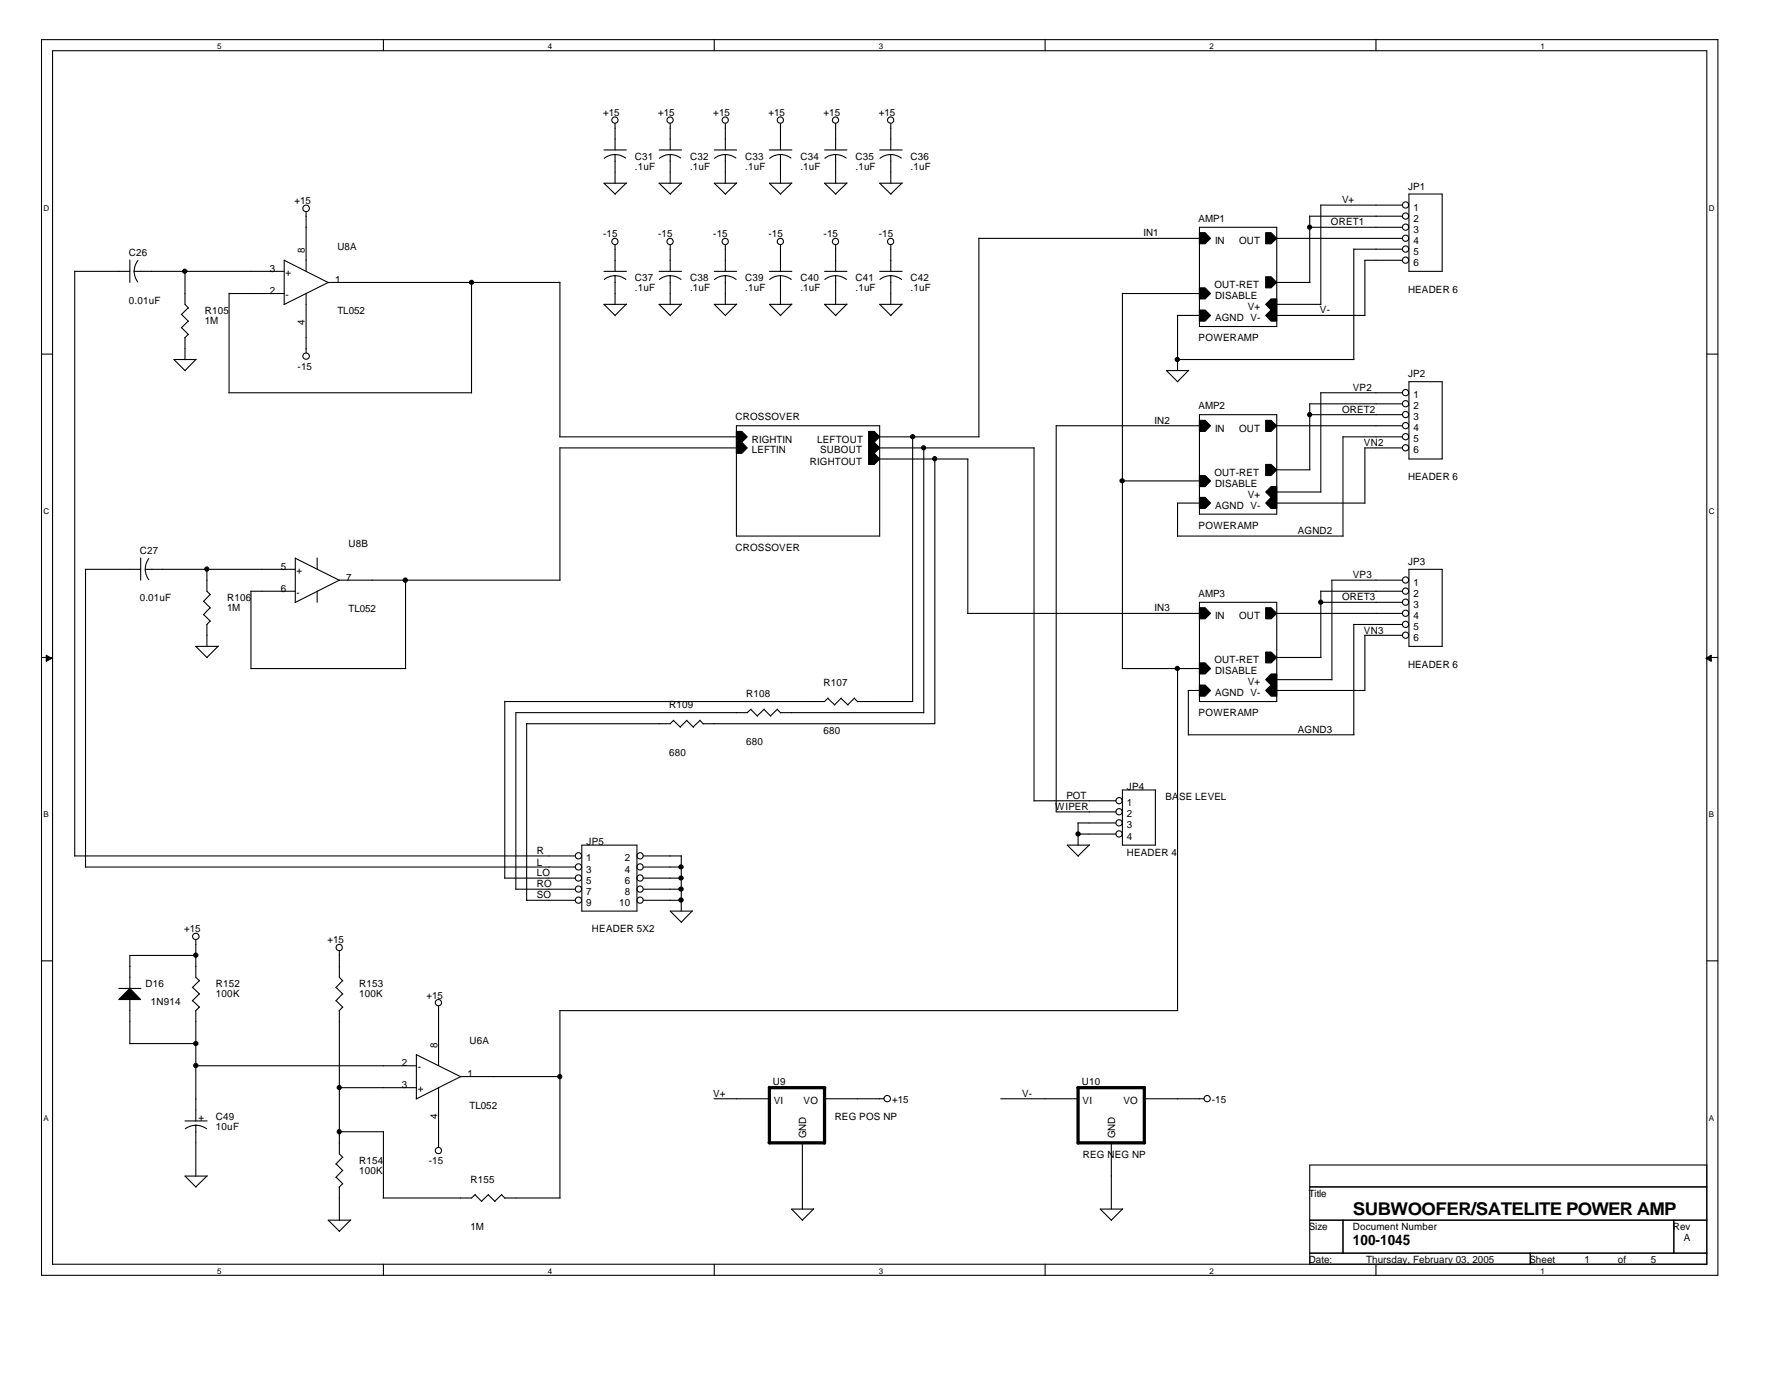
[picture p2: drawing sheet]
<svg xmlns="http://www.w3.org/2000/svg" width="279mm" height="216mm" viewBox="0 0 279 216" stroke-linecap="round" stroke-linejoin="round" font-family="sans-serif">
<g fill="none" stroke="#000" stroke-width=".17">
<path d="M6.5 6.2h262.5v193.5h-262.5zM8.2 7.9h259.1v190h-259.1zM60 6.2v1.7M96.3 19.3v4.2M105 19.3v4.2M111.9 6.2v1.7M113.6 19.3v4.2M122.2 19.3v4.2M130.9 19.3v4.2M139.5 19.3v4.2M163.7 6.2v1.7M215.5 6.2v1.7"/>
<path d="M47.9 33.2v9.3M94.6 23.5h3.5M96.3 24.2l.7 .1 1 .4M96.3 24.2l-.7 .1-1 .5M96.3 24.2v4.5M96.3 38.3v4.2M98.1 28.7h-3.5l1.8 1.7M98.1 28.6l-1.8 1.8M103.2 23.5h3.5M105 24.2l.7 .1 .9 .4M105 24.2l-.8 .1-.9 .5M105 24.2v4.5"/>
<path d="M105 38.3v4.2M106.7 28.7h-3.5l1.8 1.7M106.7 28.6l-1.7 1.8M111.9 23.5h3.5M113.6 24.2l.7 .1 .9 .4M113.6 24.2l-.7 .1-1 .5M113.6 24.2v4.5M113.6 38.3v4.2M115.4 28.7h-3.5l1.7 1.7M115.4 28.6l-1.8 1.8M120.5 23.5h3.5M122.2 24.2l.7 .1 1 .4"/>
<path d="M122.2 24.2l-.7 .1-1 .5M122.2 24.2v4.5M122.2 38.3v4.2M124 28.7h-3.5l1.8 1.7M124 28.6l-1.8 1.8M129.1 23.5h3.5M130.9 24.2l.7 .1 .9 .4M130.9 24.2l-.8 .1-.9 .5M130.9 24.2v4.5M130.9 38.3v4.2M132.6 28.7h-3.5l1.8 1.7M132.6 28.6l-1.7 1.8"/>
<path d="M137.8 23.5h3.5M139.5 24.2l.7 .1 1 .4M139.5 24.2l-.7 .1-1 .5M139.5 24.2v4.5M139.5 38.3v4.2M141.3 28.7h-3.5l1.7 1.7M141.3 28.6l-1.8 1.8M153.3 37.3h34.6M153.3 37.3v31.1M187.9 35.6h12.1v15.5h-12.1zM199.9 37.3h19.7M205.1 35.6h14.5"/>
<path d="M205.1 33.8v10.4M205.1 33.8h14.5M206.8 32.1h12.8M206.9 32.1v15.6M212 39h7.6M212 39v17.3M220.7 30.4h5.2v12.1h-5.2zM6.5 55.4h1.7M11.7 42.5h8.6M11.7 42.4v91.6M20.3 40.7v3.5M21 42.5l.1 .7 .5 .9"/>
<path d="M21 42.5h23.5M21.6 40.8l-.5 .9-.1 .8M28.4 49.2l1.1 1.1M28.4 51.3l1.1 1.1M29 42.5v5.1l.5 .6M29 52.9v3.4M29.5 48.2l-1.1 1.1M29.5 50.3l-1.1 1M29.5 52.3l-.6 .6M30.7 56.3h-3.5l1.8 1.8M30.7 56.2l-1.7 1.8M35.9 46h8.6"/>
<path d="M35.9 45.9v15.6M44.5 40.7v6.9M44.5 40.7l7 3.6M47.9 45.9v9.4M73.8 44.2v17.3M87.7 44.2h-36.3l-6.9 3.5M87.7 44.2v24.2M94.6 42.5h3.5M96.3 43.2l.7 .1 1 .5M96.3 43.2l-.7 .1-1 .5M96.3 43.2v4.5M98.1 47.6h-3.5l1.8 1.8"/>
<path d="M98.1 47.6l-1.8 1.8M103.2 42.5h3.5M105 43.2l.7 .1 1 .5M105 43.2l-.8 .1-.9 .5M105 43.2v4.5M106.7 47.6h-3.5l1.8 1.8M106.7 47.6l-1.7 1.8M111.9 42.5h3.5M113.6 43.2l.7 .1 1 .5M113.6 43.2l-.7 .1-1 .5M113.6 43.2v4.5M115.4 47.6h-3.5l1.7 1.8"/>
<path d="M115.4 47.6l-1.8 1.8M120.5 42.5h3.5M122.2 43.2l.7 .1 1 .5M122.2 43.2l-.7 .1-1 .5M122.2 43.2v4.5M124 47.6h-3.5l1.8 1.8M124 47.6l-1.8 1.8M129.1 42.5h3.5M130.9 43.2l.7 .1 1 .5M130.9 43.2l-.8 .1-.9 .5M130.9 43.2v4.5M132.6 47.6h-3.5l1.8 1.8"/>
<path d="M132.6 47.6l-1.7 1.8M137.8 42.5h3.5M139.5 43.2l.7 .1 1 .5M139.5 43.2l-.7 .1-1 .5M139.5 43.2v4.5M141.3 47.6h-3.5l1.7 1.8M141.3 47.6l-1.8 1.8M175.8 45.9v58.8M175.8 46h12.1M184.4 49.4h3.5M184.4 56.3h27.7M184.4 49.4v8.6"/>
<path d="M186.2 58h-3.5l1.8 1.8M186.2 58l-1.8 1.8M199.9 47.6h7M199.9 49.4h13.9M200 44.2h5.2M213.7 40.7h5.9M213.8 40.7v8.7M220.7 59.8h5.2v12.1h-5.2zM267.3 55.4h1.7M35.8 61.5h38M87.6 68.4h27.7M87.7 70.1h27.7"/>
<path d="M87.7 70.1v20.7M115.3 66.7h22.5v17.2h-22.5zM137.8 71.9h13.8M137.8 68.4h15.5M137.8 70.1h24.2M142.9 68.4v41.4h-8.6M144.7 70.1v41.5M146.4 71.8v41.5h-36.3M151.6 71.9v24.2M161.9 70.1v55.3M165.4 66.7h22.5M165.4 66.6v60.5h9.4"/>
<path d="M175.8 75.3h12.1M184.4 78.8h3.5M184.4 78.8v5.2M187.9 64.9h12.1v15.6h-12.1zM199.9 66.7h19.7M199.9 77h7M199.9 78.8h13.9M200 73.6h5.2M205.1 63.2v10.4M205.1 64.9h14.5M205.1 63.2h14.5M206.8 61.5h12.8"/>
<path d="M206.9 61.5v15.6M210.3 68.4v15.5M210.3 68.4h9.3M213.7 70.1h5.9M213.8 70.1v8.7M13.4 89.1h8.6M13.4 89.1v46.7M22 87.4v3.4M22.8 89.1v.7l.5 1M22.8 89.1h23.4M23.3 87.4l-.5 1v.7M31.9 94.1l1.1 1.1"/>
<path d="M31.9 96.2l1.1 1.1M32.4 89.1v3.5l.6 .5M32.4 97.8v3.4M32.9 93.1l-1 1.1M32.9 95.1l-1 1.1M32.9 97.2l-.5 .6M39.3 92.6h6.9M39.3 92.6v12.1M46.2 87.4v6.9M46.2 87.4l7 3.5M49.7 87.4v1.7M49.7 92.5v1.8"/>
<path d="M63.5 90.8v13.9M87.7 90.8h-34.6l-6.9 3.5M151.6 96h36.3M184.4 83.9h26M187.9 94.3h12.1v15.5h-12.1zM200 96h19.6M206.9 94.3h12.7M206.9 92.6h12.7M206.9 92.5v10.4M208.6 90.8h11M208.6 90.8v15.7M212 97.8h7.6"/>
<path d="M212 97.7v17.3M213.7 99.5h5.9M213.8 99.5v8.6M220.7 89.1h5.2v12.1h-5.2zM6.5 102.9h1.7M34.2 101.2h-3.5l1.7 1.8M34.2 101.2l-1.8 1.7M39.3 104.7h24.3M79.1 109.8v27.7M82.5 113.3v27.7M105.5 112.8l1.1 1.1M105.5 112.8l-.5 .5h-22.5"/>
<path d="M107.5 112.8l1.1 1.1M107.6 112.8l-1.1 1M109.6 112.8l.6 .6M109.7 112.8l-1.1 1M117.6 111.1l1 1M117.6 111l-.6 .6h-36.2v27.7M119.7 111.1l1 1M119.7 111l-1.1 1.1M121.7 111.1l.6 .5M121.8 111l-1.1 1.1M122.2 111.6h22.5M129.6 109.3l1.1 1.1"/>
<path d="M129.7 109.3l-.6 .5h-50M131.7 109.3l1.1 1.1M131.8 109.3l-1.1 1M133.8 109.3l.5 .6M133.8 109.3l-1 1M175.7 104.7h12.2M184.4 104.6v53.6M186.1 108.1h1.8M186.1 108.1v7M186.1 115h26M199.9 106.4h8.7M199.9 108.1h13.9"/>
<path d="M200 102.9h6.9M267.3 102.9h1.7M11.7 134h78.4M13.4 135.7h76.7M79 137.5h11.1M80.8 139.2h9.3M91.1 132.3h8.7v10.3h-8.7zM100.8 134h5.9M100.8 135.7h5.9M100.8 137.5h5.9M100.8 139.2h5.9M106.7 134v8.6"/>
<path d="M161.9 125.4h12.9M168.8 128.8h6M168.8 130.6h6M168.8 128.8v3.6M170.6 132.3h-3.5l1.8 1.8M170.6 132.3l-1.8 1.7M175.8 123.7h5.2v8.6h-5.2zM6.5 150.4h1.7M18.6 154.8h3.5M20.3 156.4v7M30.2 154.6l1.1 1M30.2 156.7l1.1 1"/>
<path d="M30.7 147.1v5.9l.6 .6M30.7 158.2v17.3M30.7 149.6h-10.4v5.2M31.2 153.5l-1.1 1.1M31.2 155.6l-1.1 1.1M31.2 157.7l-.6 .6M52.6 154.6l1.1 1M52.6 156.7l1.1 1M53.1 148.9v4.1l.6 .6M53.1 158.2v22.5l.6 .5M53.7 153.5l-1.1 1.1M53.7 155.6l-1.1 1.1"/>
<path d="M53.7 157.7l-.6 .6M68.7 157.5v9.4M82.4 141h7.7M87.7 158.2v29.4M87.7 158.2h96.8M100.8 141h5.9M108.4 142.6h-3.4l1.7 1.8M108.4 142.6l-1.7 1.8M267.3 150.4h1.7M20.3 163.4h10.4M29 175.5h3.4M30.6 166.9h34.6"/>
<path d="M30.7 176.2l.7 .1 1 .4M30.7 176.2l-.7 .1-1 .4M30.7 176.2v8M53.1 170.3h12.1M53.1 177.2h6.9M60 177.1v10.5M65.2 165.1v6.9M65.2 165.1l7 3.5M68.7 170.2v9.4M87.7 168.6h-15.5l-7 3.5M111.8 172h8.7M125.7 178.9v10.4"/>
<path d="M129.1 172h9.3M156.7 172h12.1M174 178.9v10.4M179.2 172h9.4M32.4 184.1h-3.4l1.7 1.8M32.4 184.1l-1.7 1.7M52.6 182.2l1.1 1.1M52.6 184.3l1.1 1.1M53.1 185.8v5.3M53.7 181.2l-1.1 1.1M53.7 183.2l-1.1 1.1M53.7 185.3l-.6 .6"/>
<path d="M54.9 191h-3.5l1.8 1.8M54.9 191l-1.8 1.8M60 197.9v1.8M74.4 187.1l1.1 1M74.4 187l-.6 .6h-13.8M76.5 187.1l1 1M76.5 187l-1.1 1.1M78.5 187.1l.6 .5M78.6 187l-1.1 1.1M79.1 187.6h8.6M111.9 197.9v1.8M127.4 189.3h-3.4l1.7 1.8"/>
<path d="M127.4 189.3l-1.7 1.7M163.7 197.9v1.8M175.8 189.3h-3.5l1.8 1.8M175.8 189.3l-1.8 1.7M205.1 185.8h62.2M205.1 191h62.2M205.1 196.2h62.2M210.3 191v5.2M215.5 197.9v1.8M239.7 196.2v1.7M262.1 191v5.2M267.3 182.4h-62.2v15.5"/>
<circle cx="96.3" cy="18.8" r=".49"/>
<circle cx="104.9" cy="18.8" r=".49"/>
<circle cx="113.6" cy="18.8" r=".49"/>
<circle cx="122.2" cy="18.8" r=".49"/>
<circle cx="130.8" cy="18.8" r=".49"/>
<circle cx="139.5" cy="18.8" r=".49"/>
<circle cx="47.9" cy="32.6" r=".51"/>
<circle cx="96.3" cy="37.8" r=".49"/>
<circle cx="104.9" cy="37.8" r=".49"/>
<circle cx="113.6" cy="37.8" r=".49"/>
<circle cx="122.2" cy="37.8" r=".49"/>
<circle cx="130.8" cy="37.8" r=".49"/>
<circle cx="139.5" cy="37.8" r=".49"/>
<circle cx="220.1" cy="33.8" r=".49"/>
<circle cx="220.1" cy="39" r=".49"/>
<circle cx="220.1" cy="32.1" r=".49"/>
<circle cx="220.1" cy="37.3" r=".49"/>
<circle cx="220.1" cy="35.6" r=".49"/>
<circle cx="47.9" cy="55.8" r=".5"/>
<circle cx="220.1" cy="40.7" r=".49"/>
<circle cx="220.1" cy="61.5" r=".49"/>
<circle cx="220.1" cy="64.9" r=".49"/>
<circle cx="220.1" cy="68.4" r=".49"/>
<circle cx="220.1" cy="70.1" r=".49"/>
<circle cx="220.1" cy="66.6" r=".49"/>
<circle cx="220.1" cy="63.2" r=".49"/>
<circle cx="220.1" cy="97.8" r=".49"/>
<circle cx="220.1" cy="92.5" r=".49"/>
<circle cx="220.1" cy="90.8" r=".49"/>
<circle cx="220.1" cy="94.3" r=".49"/>
<circle cx="220.1" cy="99.4" r=".49"/>
<circle cx="220.1" cy="96" r=".49"/>
<circle cx="90.6" cy="137.5" r=".49"/>
<circle cx="90.6" cy="135.7" r=".49"/>
<circle cx="90.6" cy="134" r=".49"/>
<circle cx="90.6" cy="139.2" r=".49"/>
<circle cx="100.2" cy="135.7" r=".49"/>
<circle cx="100.2" cy="134" r=".49"/>
<circle cx="100.2" cy="137.5" r=".49"/>
<circle cx="100.2" cy="139.2" r=".49"/>
<circle cx="175.3" cy="125.4" r=".49"/>
<circle cx="175.3" cy="128.8" r=".49"/>
<circle cx="175.3" cy="130.6" r=".49"/>
<circle cx="175.3" cy="127.1" r=".49"/>
<circle cx="30.7" cy="146.6" r=".5"/>
<circle cx="53.1" cy="148.3" r=".49"/>
<circle cx="68.7" cy="157" r=".49"/>
<circle cx="90.6" cy="140.9" r=".49"/>
<circle cx="100.2" cy="140.9" r=".49"/>
<circle cx="139" cy="172" r=".5"/>
<circle cx="189.1" cy="172" r=".49"/>
<circle cx="68.7" cy="180.1" r=".49"/>
</g>
<g fill="#000" stroke="#000" stroke-width=".16">
<path d="M7.2 102.6l.9 .5-.9 .4z" fill-rule="evenodd"/>
<path d="M267.2 103.1l.8-.5v.9z" fill-rule="evenodd"/>
</g>
<g fill="#000" stroke="#000" stroke-width=".17">
<path d="M187.9 36.4h.8l.9 .9-.9 .9h-.8z" fill-rule="evenodd"/>
<path d="M198.2 36.4h.9l.9 .9-.9 .9h-.9z" fill-rule="evenodd"/>
<path d="M187.9 45.1h.8l.9 .9-.9 .8h-.8z" fill-rule="evenodd"/>
<path d="M187.9 48.5h.8l.9 .9-.9 .9h-.8z" fill-rule="evenodd"/>
<path d="M198.2 43.3h.9l.9 .9-.9 .9h-.9z" fill-rule="evenodd"/>
<path d="M199.1 46.8h.9v1.7h-.9l-.9-.9z" fill-rule="evenodd"/>
<path d="M198.2 49.4l.9-.9h.9v1.8h-.9z" fill-rule="evenodd"/>
<path d="M115.3 67.5h.9l.8 .9-.8 .8h-.9z" fill-rule="evenodd"/>
<path d="M115.3 69.2h.9l.8 .9-.8 .9h-.9z" fill-rule="evenodd"/>
<path d="M136 67.5h.9l.9 .9-.9 .8h-.9z" fill-rule="evenodd"/>
<path d="M136 69.2h.9l.9 .9-.9 .9h-.9z" fill-rule="evenodd"/>
<path d="M136 71h.9l.9 .9-.9 .8h-.9z" fill-rule="evenodd"/>
<path d="M187.9 65.8h.8l.9 .9-.9 .8h-.8z" fill-rule="evenodd"/>
<path d="M187.9 74.4h.8l.9 .9-.9 .9h-.8z" fill-rule="evenodd"/>
<path d="M187.9 77.9h.8l.9 .9-.9 .8h-.8z" fill-rule="evenodd"/>
<path d="M198.2 65.8h.9l.9 .9-.9 .8h-.9z" fill-rule="evenodd"/>
<path d="M198.2 72.7h.9l.9 .9-.9 .8h-.9z" fill-rule="evenodd"/>
<path d="M198.2 77l.9-.8h.9v1.7h-.9z" fill-rule="evenodd"/>
<path d="M199.1 77.9h.9v1.7h-.9l-.9-.8z" fill-rule="evenodd"/>
<path d="M187.9 95.1h.8l.9 .9-.9 .9h-.8z" fill-rule="evenodd"/>
<path d="M198.2 95.1h.9l.9 .9-.9 .9h-.9z" fill-rule="evenodd"/>
<path d="M187.9 103.8h.8l.9 .9-.9 .8h-.8z" fill-rule="evenodd"/>
<path d="M187.9 107.3h.8l.9 .8-.9 .9h-.8z" fill-rule="evenodd"/>
<path d="M198.2 102.1h.9l.9 .8-.9 .9h-.9z" fill-rule="evenodd"/>
<path d="M199.1 105.5h.9v1.8h-.9l-.9-.9z" fill-rule="evenodd"/>
<path d="M198.2 108.1l.9-.8h.9v1.7h-.9z" fill-rule="evenodd"/>
<path d="M18.6 156.5l1.7-1.7 1.7 1.7z" fill-rule="evenodd"/>
<circle cx="205.1" cy="35.6" r=".32"/>
<circle cx="28.9" cy="42.5" r=".33"/>
<circle cx="73.9" cy="44.2" r=".33"/>
<circle cx="184.4" cy="56.3" r=".33"/>
<circle cx="142.9" cy="68.4" r=".33"/>
<circle cx="144.6" cy="70.1" r=".32"/>
<circle cx="146.4" cy="71.8" r=".33"/>
<circle cx="175.8" cy="75.3" r=".33"/>
<circle cx="205.1" cy="64.9" r=".33"/>
<circle cx="32.4" cy="89.1" r=".33"/>
<circle cx="63.5" cy="90.8" r=".33"/>
<circle cx="206.8" cy="94.3" r=".32"/>
<circle cx="184.4" cy="104.7" r=".33"/>
<circle cx="106.7" cy="137.5" r=".33"/>
<circle cx="106.7" cy="139.2" r=".33"/>
<circle cx="106.7" cy="135.7" r=".33"/>
<circle cx="168.9" cy="130.6" r=".33"/>
<circle cx="30.7" cy="149.5" r=".33"/>
<circle cx="106.7" cy="140.9" r=".33"/>
<circle cx="30.7" cy="166.8" r=".33"/>
<circle cx="30.7" cy="163.4" r=".33"/>
<circle cx="53.1" cy="177.2" r=".33"/>
<circle cx="53.1" cy="170.3" r=".32"/>
<circle cx="87.7" cy="168.6" r=".33"/>
</g>
<path d="M120.5 178.9h8.6M120.5 170.3h8.7M120.5 170.2v8.7M129.1 170.3v8.7M168.8 170.3h10.4M168.8 170.3v8.7M168.8 178.9h10.5M179.2 170.2v8.7" fill="none" stroke="#000" stroke-width=".51"/>
<text font-size="2.8" x="211.9" y="190.3">SUBWOOFER/SATELITE POWER AMP</text>
<text font-size="2.2" x="211.9" y="195">100-1045</text>
<g font-size="1.6">
<text x="94.4" y="18.2">+15</text>
<text x="103.1" y="18.2">+15</text>
<text x="111.7" y="18.2">+15</text>
<text x="120.4" y="18.2">+15</text>
<text x="129" y="18.2">+15</text>
<text x="137.6" y="18.2">+15</text>
<text x="99.4" y="25.1">C31</text>
<text x="99.4" y="26.6">.1uF</text>
<text x="108.1" y="25.1">C32</text>
<text x="108.1" y="26.6">.1uF</text>
<text x="116.7" y="25.1">C33</text>
<text x="116.7" y="26.6">.1uF</text>
<text x="125.3" y="25.1">C34</text>
<text x="125.3" y="26.6">.1uF</text>
<text x="134" y="25.1">C35</text>
<text x="134" y="26.6">.1uF</text>
<text x="142.6" y="25.1">C36</text>
<text x="142.6" y="26.6">.1uF</text>
<text x="220.5" y="29.7">JP1</text>
<text x="46.1" y="32">+15</text>
<text x="187.7" y="34.8">AMP1</text>
<text x="208.5" y="35.3">ORET1</text>
<text x="210.2" y="31.8">V+</text>
<text x="221.4" y="33">1</text>
<text x="221.4" y="34.7">2</text>
<text x="20.2" y="40.1">C26</text>
<text x="47.8" y="39.7" transform="rotate(-90 47.8 39.7)">8</text>
<text x="52.8" y="39.1">U8A</text>
<text x="94.4" y="37.2">-15</text>
<text x="103.1" y="37.2">-15</text>
<text x="111.7" y="37.2">-15</text>
<text x="120.4" y="37.2">-15</text>
<text x="129" y="37.2">-15</text>
<text x="137.6" y="37.2">-15</text>
<text x="179.1" y="37">IN1</text>
<text x="190.3" y="38.2">IN</text>
<text x="194.1" y="38.2">OUT</text>
<text x="221.4" y="36.4">3</text>
<text x="221.4" y="38.2">4</text>
<text x="221.4" y="39.9">5</text>
<text x="221.4" y="41.6">6</text>
<text x="20.2" y="47.5">0.01uF</text>
<text x="42.2" y="46.1">2</text>
<text x="42.2" y="42.6">3</text>
<text x="44.7" y="43.2">+</text>
<text x="44.7" y="46.7">-</text>
<text x="52.5" y="44.3">1</text>
<text x="99.4" y="44.1">C37</text>
<text x="99.4" y="45.6">.1uF</text>
<text x="108.1" y="44.1">C38</text>
<text x="108.1" y="45.6">.1uF</text>
<text x="116.7" y="44.1">C39</text>
<text x="116.7" y="45.6">.1uF</text>
<text x="125.3" y="44.1">C40</text>
<text x="125.3" y="45.6">.1uF</text>
<text x="134" y="44.1">C41</text>
<text x="134" y="45.6">.1uF</text>
<text x="142.6" y="44.1">C42</text>
<text x="142.6" y="45.6">.1uF</text>
<text x="190.2" y="45.1">OUT-RET</text>
<text x="190.3" y="46.8">DISABLE</text>
<text x="220.5" y="45.8">HEADER 6</text>
<text x="32.1" y="49.2">R105</text>
<text x="32.1" y="50.8">1M</text>
<text x="47.8" y="50.9" transform="rotate(-90 47.8 50.9)">4</text>
<text x="52.8" y="49.2">TL052</text>
<text x="187.7" y="53.4">POWERAMP</text>
<text x="190.3" y="50.3">AGND V-</text>
<text x="195.4" y="48.6">V+</text>
<text x="206.7" y="49.1">V-</text>
<text x="46.6" y="57.9">-15</text>
<text x="220.5" y="59.1">JP2</text>
<text x="115.2" y="65.8">CROSSOVER</text>
<text x="187.7" y="64.1">AMP2</text>
<text x="210.2" y="64.6">ORET2</text>
<text x="211.9" y="61.2">VP2</text>
<text x="221.4" y="62.4">1</text>
<text x="221.4" y="64.1">2</text>
<text x="221.4" y="65.8">3</text>
<text x="117.8" y="69.3">RIGHTIN</text>
<text x="117.8" y="71">LEFTIN</text>
<text x="128" y="69.3">LEFTOUT</text>
<text x="128.4" y="71">SUBOUT</text>
<text x="180.8" y="66.3">IN2</text>
<text x="190.3" y="67.6">IN</text>
<text x="194.1" y="67.6">OUT</text>
<text x="213.6" y="69.8">VN2</text>
<text x="221.4" y="67.5">4</text>
<text x="221.4" y="69.3">5</text>
<text x="221.4" y="71">6</text>
<text x="126.8" y="72.7">RIGHTOUT</text>
<text x="190.2" y="74.5">OUT-RET</text>
<text x="190.3" y="76.2">DISABLE</text>
<text x="195.4" y="77.9">V+</text>
<text x="220.5" y="75.1">HEADER 6</text>
<text x="187.7" y="82.8">POWERAMP</text>
<text x="190.3" y="79.6">AGND V-</text>
<text x="203.2" y="83.6">AGND2</text>
<text x="21.9" y="86.7">C27</text>
<text x="44" y="89.2">5</text>
<text x="46.4" y="89.8">+</text>
<text x="54.6" y="85.7">U8B</text>
<text x="115.2" y="86.2">CROSSOVER</text>
<text x="220.5" y="88.5">JP3</text>
<text x="21.9" y="94.1">0.01uF</text>
<text x="35.6" y="94.1">R106</text>
<text x="35.6" y="95.7">1M</text>
<text x="44" y="92.7">6</text>
<text x="46.4" y="93.3">-</text>
<text x="54.2" y="90.9">7</text>
<text x="54.6" y="95.9">TL052</text>
<text x="180.8" y="95.7">IN3</text>
<text x="187.7" y="93.5">AMP3</text>
<text x="210.2" y="94">ORET3</text>
<text x="211.9" y="90.6">VP3</text>
<text x="221.4" y="91.7">1</text>
<text x="221.4" y="93.4">2</text>
<text x="221.4" y="95.2">3</text>
<text x="190.3" y="96.9">IN</text>
<text x="194.1" y="96.9">OUT</text>
<text x="213.6" y="99.2">VN3</text>
<text x="221.4" y="96.9">4</text>
<text x="221.4" y="98.6">5</text>
<text x="221.4" y="100.3">6</text>
<text x="129" y="107.4">R107</text>
<text x="190.2" y="103.8">OUT-RET</text>
<text x="190.3" y="105.5">DISABLE</text>
<text x="195.4" y="107.3">V+</text>
<text x="220.5" y="104.5">HEADER 6</text>
<text x="104.8" y="110.9">R109</text>
<text x="116.9" y="109.2">R108</text>
<text x="187.7" y="112.1">POWERAMP</text>
<text x="190.3" y="109">AGND V-</text>
<text x="104.8" y="118.3">680</text>
<text x="116.9" y="116.6">680</text>
<text x="129" y="114.9">680</text>
<text x="203.2" y="114.7">AGND3</text>
<text x="167" y="125.1">POT</text>
<text x="176.5" y="123.7">JP4</text>
<text x="182.5" y="125.3">BASE LEVEL</text>
<text x="165.3" y="126.8">WIPER</text>
<text x="176.5" y="126.2">1</text>
<text x="176.5" y="128">2</text>
<text x="176.5" y="129.7">3</text>
<text x="176.5" y="131.4">4</text>
<text x="84.1" y="133.7">R</text>
<text x="84.1" y="135.6">L</text>
<text x="84.1" y="137.2">LO</text>
<text x="91.8" y="134.9">1</text>
<text x="91.8" y="136.6">3</text>
<text x="91.9" y="132.3">JP5</text>
<text x="97.9" y="134.9">2</text>
<text x="97.9" y="136.6">4</text>
<text x="176.5" y="134.1">HEADER 4</text>
<text x="84.1" y="138.9">RO</text>
<text x="84.1" y="140.6">SO</text>
<text x="91.8" y="138.3">5</text>
<text x="91.8" y="140.1">7</text>
<text x="91.8" y="141.8">9</text>
<text x="97" y="141.8">10</text>
<text x="97.9" y="138.3">6</text>
<text x="97.9" y="140.1">8</text>
<text x="28.8" y="146">+15</text>
<text x="51.3" y="147.7">+15</text>
<text x="92.7" y="146">HEADER 5X2</text>
<text x="22.8" y="154.6">D16</text>
<text x="33.8" y="154.6">R152</text>
<text x="56.3" y="154.6">R153</text>
<text x="23.6" y="157.4">1N914</text>
<text x="33.8" y="156.2">100K</text>
<text x="56.3" y="156.2">100K</text>
<text x="66.8" y="156.3">+15</text>
<text x="62.9" y="167">2</text>
<text x="65.4" y="167.6">-</text>
<text x="68.5" y="164" transform="rotate(-90 68.5 164)">8</text>
<text x="73.5" y="163.4">U6A</text>
<text x="62.9" y="170.4">3</text>
<text x="65.4" y="171">+</text>
<text x="73.2" y="168.7">1</text>
<text x="73.5" y="173.6">TL052</text>
<text x="111.7" y="171.7">V+</text>
<text x="121" y="169.8">U9</text>
<text x="121.2" y="172.9">VI</text>
<text x="125.9" y="172.9">VO</text>
<text x="139.7" y="172.8">+15</text>
<text x="160.1" y="171.7">V-</text>
<text x="169.4" y="169.8">U10</text>
<text x="169.5" y="172.9">VI</text>
<text x="175.9" y="172.9">VO</text>
<text x="189.8" y="172.8">-15</text>
<text x="31.1" y="175.5">+</text>
<text x="33.8" y="175.3">C49</text>
<text x="33.8" y="176.9">10uF</text>
<text x="68.5" y="175.3" transform="rotate(-90 68.5 175.3)">4</text>
<text x="126.3" y="178.2" transform="rotate(-90 126.3 178.2)">GND</text>
<text x="130.7" y="175.3">REG POS NP</text>
<text x="174.7" y="178.2" transform="rotate(-90 174.7 178.2)">GND</text>
<text x="56.3" y="182.2">R154</text>
<text x="56.3" y="183.8">100K</text>
<text x="67.1" y="182.2">-15</text>
<text x="73.7" y="185.2">R155</text>
<text x="169.6" y="181.2">REG NEG NP</text>
<text x="205" y="187.4">Title</text>
<text x="73.7" y="192.6">1M</text>
<text x="205" y="192.6">Size</text>
<text x="205" y="197.8">Date:</text>
<text x="211.9" y="192.6">Document Number</text>
<text x="214" y="197.8">Thursday, February 03, 2005</text>
<text x="239.5" y="197.8">Sheet</text>
<text x="248.2" y="197.8">1</text>
<text x="253.4" y="197.8">of</text>
<text x="258.5" y="197.8">5</text>
<text x="262" y="192.6">Rev</text>
<text x="263.7" y="194.4">A</text>
</g>
<g font-size="1.3">
<text x="34" y="7.7">5</text>
<text x="85.8" y="7.7">4</text>
<text x="137.6" y="7.7">3</text>
<text x="189.4" y="7.7">2</text>
<text x="241.3" y="7.7">1</text>
<text x="6.8" y="33">D</text>
<text x="267.6" y="33">D</text>
<text x="6.8" y="80.5">C</text>
<text x="267.6" y="80.5">C</text>
<text x="6.8" y="128">B</text>
<text x="267.6" y="128">B</text>
<text x="6.8" y="175.5">A</text>
<text x="267.6" y="175.5">A</text>
<text x="34" y="199.4">5</text>
<text x="85.8" y="199.4">4</text>
<text x="137.6" y="199.4">3</text>
<text x="189.4" y="199.4">2</text>
<text x="241.3" y="199.4">1</text>
</g>
</svg>
